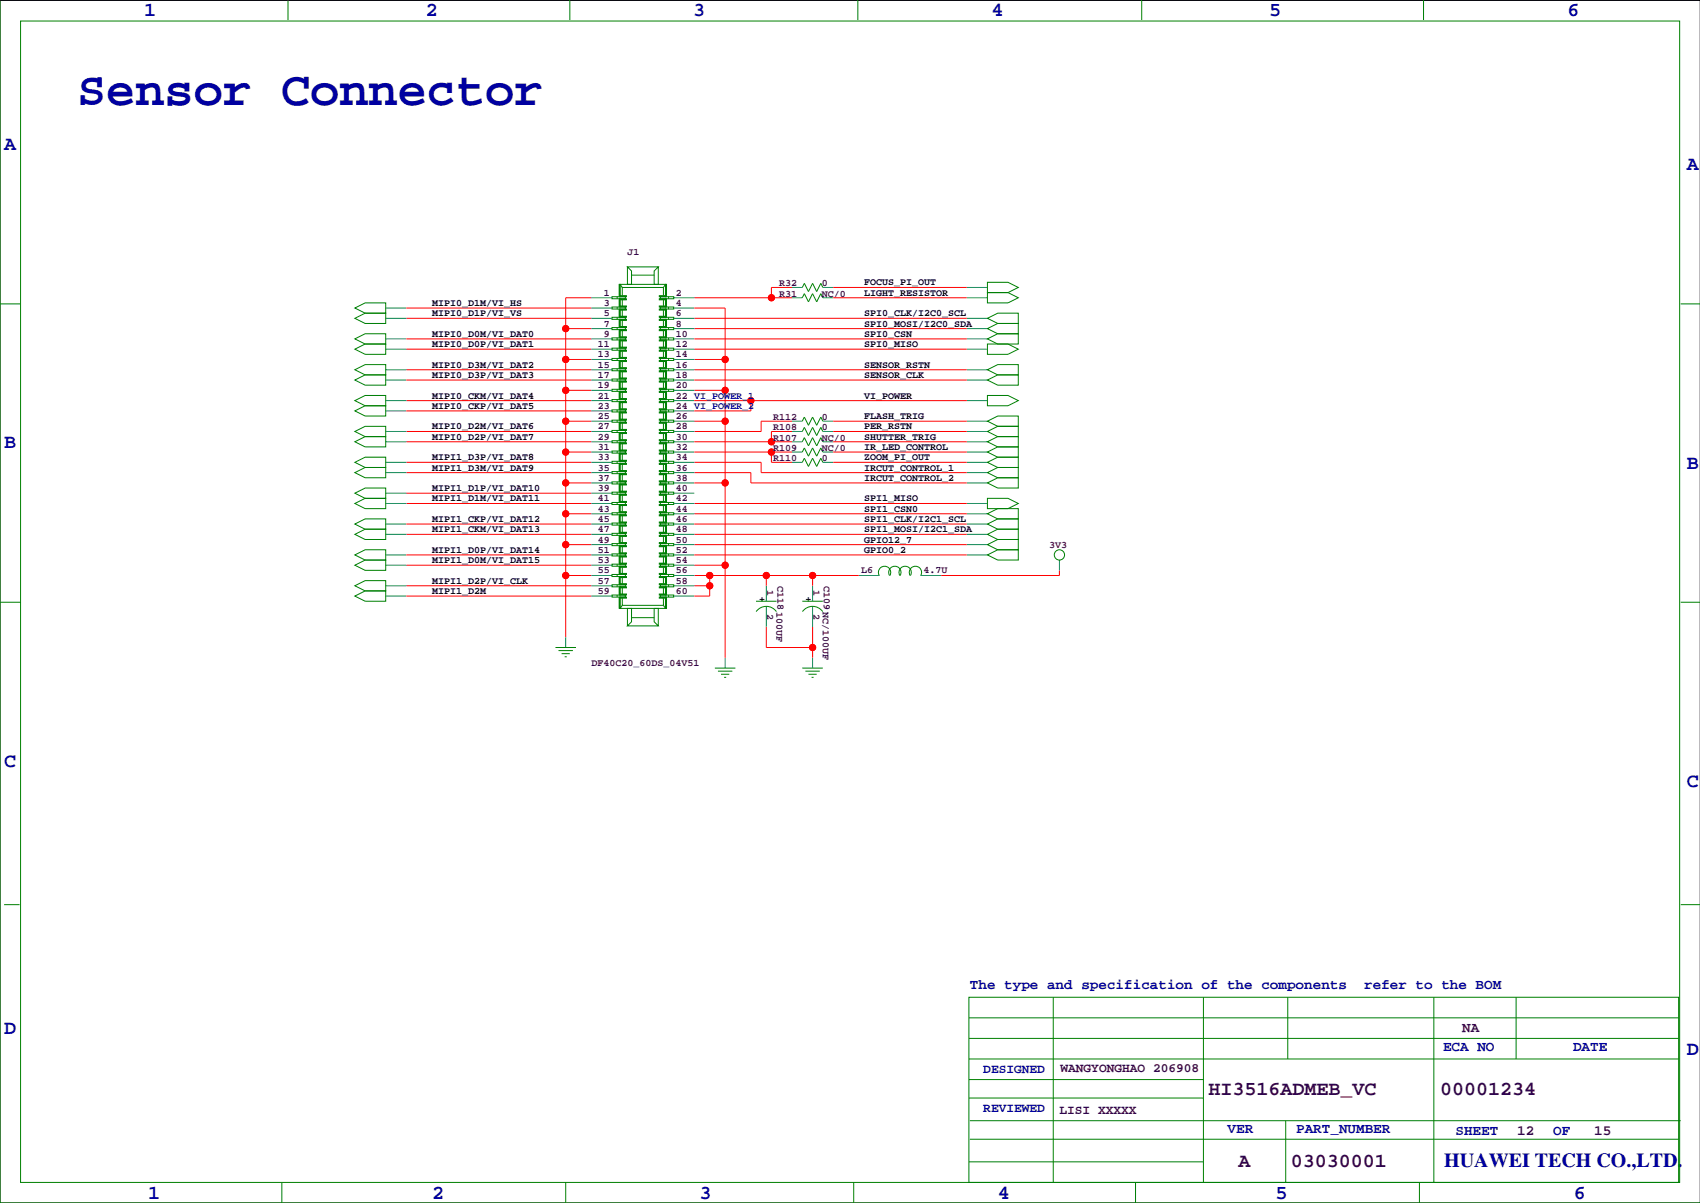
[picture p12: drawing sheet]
<svg xmlns="http://www.w3.org/2000/svg" width="420mm" height="297mm" viewBox="0 0 420 297" stroke-linecap="round" stroke-linejoin="round" font-family="sans-serif">
<path d="M419.9 .1h-419.9v296.9h419.9" fill="none" stroke="#000" stroke-width=".25"/>
<g fill="none" stroke="#f00" stroke-width=".25">
<path d="M100.3 78.6h45.7M100.3 76.1h45.7M146 73.5h-6.3v83.8M171.4 73.5h24.2M171.4 78.6h67.4M171.4 76.1h7.7v86.3M195.6 71h-5.1v2.5M205.7 73.5h33.1M205.7 71h33.1M100.3 91.3h45.7M100.3 83.7h45.7M100.3 86.2h45.7"/>
<path d="M100.3 93.8h45.7M100.3 98.9h45.7M139.7 81.1h6.3M139.7 96.4h6.3M139.7 88.8h6.3M171.4 81.1h67.4M171.4 91.3h67.4M171.4 83.7h67.4M171.4 86.2h67.4M171.4 93.8h67.4M171.4 96.4h7.7M171.4 88.8h7.7"/>
<path d="M171.4 98.9h67.4M185.4 98.9v2.6h-14M100.3 106.5h45.7M100.3 109.1h45.7M100.3 114.2h45.7M100.3 116.7h45.7M100.3 101.5h45.7M139.7 111.6h6.3M139.7 104h6.3M139.7 119.2h6.3M171.4 109.1h24.2M171.4 111.6h24.2"/>
<path d="M171.4 114.2h16.6v2.5h50.8M171.4 104h7.7M171.4 116.7h14v2.5h53.4M171.4 119.2h7.7M190.5 111.6v2.6h5.1M195.6 104h-7.6v2.5h-16.6M195.6 106.5h-5.1v2.6M205.7 106.5h33.1M205.7 109.1h33.1M205.7 111.6h33.1M205.7 104h33.1M205.7 114.2h33.1"/>
<path d="M100.3 124.3h45.7M100.3 137h45.7M100.3 131.9h45.7M100.3 129.4h45.7M100.3 139.6h45.7M100.3 121.8h45.7M139.7 134.5h6.3M139.7 126.9h6.3M171.4 134.5h67.4M171.4 124.3h67.4M171.4 126.9h67.4M171.4 137h67.4"/>
<path d="M171.4 131.9h67.4M171.4 129.4h67.4M171.4 139.6h7.7M100.3 147.2h45.7M100.3 144.6h45.7M139.7 142.1h6.3M171.4 142.1h40.7M171.4 144.6h3.9M175.3 142.1v5.1h-3.9M189.2 142.1v2.5M189.2 154.8v5.1h11.5M200.7 142.1v2.5"/>
<path d="M200.7 154.8v7.6M261.6 140.8v1.3h-29.2"/>
<circle cx="190.5" cy="73.5" r=".76"/>
<circle cx="139.7" cy="96.4" r=".76"/>
<circle cx="139.7" cy="88.8" r=".76"/>
<circle cx="139.7" cy="81.1" r=".76"/>
<circle cx="179.1" cy="96.4" r=".76"/>
<circle cx="179.1" cy="88.8" r=".76"/>
<circle cx="185.4" cy="98.9" r=".76"/>
<circle cx="139.7" cy="104" r=".76"/>
<circle cx="139.7" cy="111.6" r=".76"/>
<circle cx="139.7" cy="119.2" r=".76"/>
<circle cx="179.1" cy="104" r=".76"/>
<circle cx="179.1" cy="119.2" r=".76"/>
<circle cx="190.5" cy="109.1" r=".76"/>
<circle cx="190.5" cy="111.6" r=".76"/>
<circle cx="139.7" cy="126.9" r=".76"/>
<circle cx="139.7" cy="134.5" r=".76"/>
<circle cx="179.1" cy="139.6" r=".76"/>
<circle cx="139.7" cy="142.1" r=".76"/>
<circle cx="175.3" cy="144.6" r=".76"/>
<circle cx="175.3" cy="142.1" r=".76"/>
<circle cx="189.2" cy="142.1" r=".76"/>
<circle cx="200.7" cy="159.9" r=".76"/>
<circle cx="200.7" cy="142.1" r=".76"/>
</g>
<g fill="#f00" stroke="#f00" stroke-width=".25">
<circle cx="200.7" cy="159.9" r=".76"/>
<circle cx="189.2" cy="142.1" r=".76"/>
<circle cx="200.7" cy="142.1" r=".76"/>
<circle cx="175.3" cy="144.6" r=".76"/>
<circle cx="175.3" cy="142.1" r=".76"/>
<circle cx="179.1" cy="139.6" r=".76"/>
<circle cx="179.1" cy="119.2" r=".76"/>
<circle cx="179.1" cy="104" r=".76"/>
<circle cx="179.1" cy="96.4" r=".76"/>
<circle cx="179.1" cy="88.8" r=".76"/>
<circle cx="190.5" cy="73.5" r=".76"/>
<circle cx="190.5" cy="111.6" r=".76"/>
<circle cx="139.7" cy="142.1" r=".76"/>
<circle cx="139.7" cy="134.5" r=".76"/>
<circle cx="139.7" cy="126.9" r=".76"/>
<circle cx="139.7" cy="119.2" r=".76"/>
<circle cx="139.7" cy="111.6" r=".76"/>
<circle cx="139.7" cy="104" r=".76"/>
<circle cx="139.7" cy="96.4" r=".76"/>
<circle cx="139.7" cy="88.8" r=".76"/>
<circle cx="139.7" cy="81.1" r=".76"/>
<circle cx="190.5" cy="109.1" r=".76"/>
<circle cx="185.4" cy="98.9" r=".76"/>
</g>
<g fill="none" stroke="#008080" stroke-width=".25">
<path d="M95.2 78.6h5.1M95.2 76.1h5.1M146 78.6h5.1M146 76.1h5.1M146 73.5h5.1M166.4 78.6h5M166.4 76.1h5M166.4 73.5h5M195.6 73.5h2.5M195.6 71h2.5M203.2 73.5h2.5M203.2 71h2.5"/>
<path d="M238.8 78.6h5M238.8 73.5h5M238.8 71h5M95.2 98.9h5.1M95.2 93.8h5.1M95.2 91.3h5.1M95.2 83.7h5.1M95.2 86.2h5.1M146 98.9h5.1M146 93.8h5.1M146 91.3h5.1M146 83.7h5.1"/>
<path d="M146 86.2h5.1M146 81.1h5.1M146 88.8h5.1M146 96.4h5.1M166.4 98.9h5M166.4 93.8h5M166.4 91.3h5M166.4 83.7h5M166.4 86.2h5M166.4 81.1h5M166.4 88.8h5M166.4 96.4h5"/>
<path d="M238.8 98.9h5M238.8 93.8h5M238.8 91.3h5M238.8 83.7h5M238.8 86.2h5M238.8 81.1h5M95.2 114.2h5.1M95.2 109.1h5.1M95.2 106.5h5.1M95.2 101.5h5.1M95.2 116.7h5.1M146 114.2h5.1"/>
<path d="M146 109.1h5.1M146 106.5h5.1M146 101.5h5.1M146 116.7h5.1M146 111.6h5.1M146 119.2h5.1M146 104h5.1M166.4 114.2h5M166.4 109.1h5M166.4 106.5h5M166.4 101.5h5M166.4 116.7h5"/>
<path d="M166.4 111.6h5M166.4 119.2h5M166.4 104h5M195.6 114.2h2.5M195.6 109.1h2.5M195.6 106.5h2.5M195.6 111.6h2.5M195.6 104h2.5M203.2 114.2h2.5M203.2 109.1h2.5M203.2 106.5h2.5M203.2 111.6h2.5"/>
<path d="M203.2 104h2.5M238.8 114.2h5M238.8 109.1h5M238.8 106.5h5M238.8 116.7h5M238.8 111.6h5M238.8 119.2h5M238.8 104h5M95.2 137h5.1M95.2 131.9h5.1M95.2 129.4h5.1M95.2 124.3h5.1"/>
<path d="M95.2 121.8h5.1M95.2 139.6h5.1M146 137h5.1M146 134.5h5.1M146 126.9h5.1M146 131.9h5.1M146 129.4h5.1M146 124.3h5.1M146 121.8h5.1M146 139.6h5.1M166.4 137h5M166.4 134.5h5"/>
<path d="M166.4 126.9h5M166.4 131.9h5M166.4 129.4h5M166.4 124.3h5M166.4 121.8h5M166.4 139.6h5M238.8 137h5M238.8 134.5h5M238.8 126.9h5M238.8 131.9h5M238.8 129.4h5M238.8 124.3h5"/>
<path d="M261.6 138.3v2.5M95.2 147.2h5.1M95.2 144.6h5.1M139.7 157.3v2.6M146 147.2h5.1M146 144.6h5.1M146 142.1h5.1M166.4 147.2h5M166.4 144.6h5M166.4 142.1h5M189.2 144.6v3.8M189.2 149.7v5.1"/>
<path d="M200.7 144.6v3.8M200.7 149.7v5.1M212.1 142.1h5.1M227.3 142.1h5.1M179.1 162.4v2.6M200.7 162.4v2.6"/>
</g>
<g fill="none" stroke="#008000" stroke-width=".25">
<path d="M0 -.1v297.1h419.9M71.1 0v4.9M140.7 0v4.9M211.8 0v4.9M281.9 0v4.9M351.5 0v4.9M5.1 5.2h409.7v286.8h-409.7zM0 75h5.1M87.6 78.6l2.6-1.3h5v2.6h-5zM87.6 76.1l2.6-1.3h5v2.5h-5zM151.1 78.3h3.3v.6h-3.3zM151.1 75.8h3.3v.5h-3.3z"/>
<path d="M151.1 73.3h3.3v.5h-3.3zM152.4 73.3v.5M152.4 75.8v.5M152.4 78.3v.6M152.9 70.2h11.7M153.2 70.2l.5 .8M153.7 73v-2h10.1v2M153.7 74v1.6M153.7 76.6v1.5M153.7 79.1v1.5M154.9 65.9v4.3h1.1v-3.3l-1.1-1h7.7l-1.1 1v3.3h1.1v-4.3M156 67.9h5.5"/>
<path d="M163.1 78.3h3.3v.6h-3.3zM163.1 75.8h3.3v.5h-3.3zM163.1 73.3h3.3v.5h-3.3zM163.8 74v1.6M163.8 76.6v1.5M163.8 79.1v1.5M164.3 70.2l-.5 .8M165.1 73.3v.5M165.1 75.8v.5M165.1 78.3v.6M198.1 73.5l.5-1 1 2 1.1-2 1 2 1-2 .5 1M198.1 71l.5-1 1 2 1.1-2 1 2 1-2 .5 1"/>
<path d="M243.8 78.6l2.6-1.3h5.1v2.6h-5.1zM243.8 72.2h5.1l2.6 1.3-2.6 1.3h-5.1zM243.8 69.7h5.1l2.6 1.3-2.6 1.2h-5.1zM415 75h4.9M87.6 98.9l2.6-1.3h5v2.6h-5zM87.6 93.8l2.6-1.2h5v2.5h-5zM87.6 91.3l2.6-1.3h5v2.6h-5zM87.6 83.7l2.6-1.3h5v2.5h-5zM87.6 86.2l2.6-1.3h5v2.6h-5zM151.1 98.7h3.3v.5h-3.3zM151.1 96.1h3.3v.5h-3.3zM151.1 93.6h3.3v.5h-3.3z"/>
<path d="M151.1 91h3.3v.6h-3.3zM151.1 88.5h3.3v.5h-3.3zM151.1 86h3.3v.5h-3.3zM151.1 83.4h3.3v.5h-3.3zM151.1 80.9h3.3v.5h-3.3zM152.4 80.9v.5M152.4 83.4v.5M152.4 86v.5M152.4 88.5v.5M152.4 91v.6M152.4 93.6v.5M152.4 96.1v.5"/>
<path d="M152.4 98.7v.5M153.7 81.6v1.6M153.7 84.2v1.5M153.7 86.7v1.6M153.7 89.3v1.5M153.7 91.8v1.5M153.7 94.3v1.6M153.7 96.9v1.5M153.7 99.4v1.6M163.1 98.7h3.3v.5h-3.3zM163.1 96.1h3.3v.5h-3.3zM163.1 93.6h3.3v.5h-3.3z"/>
<path d="M163.1 91h3.3v.6h-3.3zM163.1 88.5h3.3v.5h-3.3zM163.1 86h3.3v.5h-3.3zM163.1 83.4h3.3v.5h-3.3zM163.1 80.9h3.3v.5h-3.3zM163.8 81.6v1.6M163.8 84.2v1.5M163.8 86.7v1.6M163.8 89.3v1.5M163.8 91.8v1.5M163.8 94.3v1.6M163.8 96.9v1.5"/>
<path d="M163.8 99.4v1.6M165.1 80.9v.5M165.1 83.4v.5M165.1 86v.5M165.1 88.5v.5M165.1 91v.6M165.1 93.6v.5M165.1 96.1v.5M165.1 98.7v.5M243.8 83.7l2.6-1.3h5.1v2.5h-5.1zM243.8 81.1l2.6-1.2h5.1v2.5h-5.1zM243.8 91.3l2.6-1.3h5.1v2.6h-5.1z"/>
<path d="M243.8 84.9h5.1l2.6 1.3-2.6 1.3h-5.1zM243.8 93.8l2.6-1.2h5.1v2.5h-5.1zM243.8 97.6h5.1l2.6 1.3-2.6 1.3h-5.1zM87.6 114.2l2.6-1.3h5v2.5h-5zM87.6 109.1l2.6-1.3h5v2.5h-5zM87.6 106.5l2.6-1.2h5v2.5h-5zM87.6 101.5l2.6-1.3h5v2.5h-5zM87.6 116.7l2.6-1.3h5v2.6h-5zM151.1 119h3.3v.5h-3.3zM151.1 116.4h3.3v.6h-3.3zM151.1 113.9h3.3v.5h-3.3zM151.1 111.4h3.3v.5h-3.3z"/>
<path d="M151.1 108.8h3.3v.5h-3.3zM151.1 106.3h3.3v.5h-3.3zM151.1 103.7h3.3v.6h-3.3zM151.1 101.2h3.3v.5h-3.3zM152.4 101.2v.5M152.4 103.7v.6M152.4 106.3v.5M152.4 108.8v.5M152.4 111.4v.5M152.4 113.9v.5M152.4 116.4v.6M152.4 119v.5"/>
<path d="M153.7 102v1.5M153.7 104.5v1.5M153.7 107v1.6M153.7 109.6v1.5M153.7 112.1v1.6M153.7 114.7v1.5M153.7 117.2v1.5M153.7 119.7v1.6M163.1 119h3.3v.5h-3.3zM163.1 116.4h3.3v.6h-3.3zM163.1 113.9h3.3v.5h-3.3zM163.1 111.4h3.3v.5h-3.3z"/>
<path d="M163.1 108.8h3.3v.5h-3.3zM163.1 106.3h3.3v.5h-3.3zM163.1 103.7h3.3v.6h-3.3zM163.1 101.2h3.3v.5h-3.3zM163.8 102v1.5M163.8 104.5v1.5M163.8 107v1.6M163.8 109.6v1.5M163.8 112.1v1.6M163.8 114.7v1.5M163.8 117.2v1.5M163.8 119.7v1.6"/>
<path d="M165.1 101.2v.5M165.1 103.7v.6M165.1 106.3v.5M165.1 108.8v.5M165.1 111.4v.5M165.1 113.9v.5M165.1 116.4v.6M165.1 119v.5M198.1 106.5l.5-1 1 2.1 1.1-2.1 1 2.1 1-2.1 .5 1M198.1 109.1l.5-1 1 2 1.1-2 1 2 1-2 .5 1M198.1 111.6l.5-1 1 2 1.1-2 1 2 1-2 .5 1M198.1 114.2l.5-1.1 1 2.1 1.1-2.1 1 2.1 1-2.1 .5 1.1"/>
<path d="M198.1 104l.5-1 1 2 1.1-2 1 2 1-2 .5 1M243.8 109.1l2.6-1.3h5.1v2.5h-5.1zM243.8 116.7l2.6-1.3h5.1v2.6h-5.1zM243.8 114.2l2.6-1.3h5.1v2.5h-5.1zM243.8 111.6l2.6-1.3h5.1v2.6h-5.1zM243.8 119.2l2.6-1.2h5.1v2.5h-5.1zM243.8 106.5l2.6-1.2h5.1v2.5h-5.1zM243.8 104l2.6-1.3h5.1v2.6h-5.1zM87.6 137l2.6-1.3h5v2.6h-5zM87.6 131.9l2.6-1.2h5v2.5h-5zM87.6 129.4l2.6-1.3h5v2.6h-5zM87.6 124.3l2.6-1.3h5v2.6h-5z"/>
<path d="M87.6 121.8l2.6-1.3h5v2.5h-5zM87.6 139.6l2.6-1.3h5v2.5h-5zM151.1 139.3h3.3v.5h-3.3zM151.1 136.8h3.3v.5h-3.3zM151.1 134.2h3.3v.5h-3.3zM151.1 131.7h3.3v.5h-3.3zM151.1 129.1h3.3v.6h-3.3zM151.1 126.6h3.3v.5h-3.3zM151.1 124.1h3.3v.5h-3.3zM151.1 121.5h3.3v.5h-3.3zM152.4 121.5v.5M152.4 124.1v.5"/>
<path d="M152.4 126.6v.5M152.4 129.1v.6M152.4 131.7v.5M152.4 134.2v.5M152.4 136.8v.5M152.4 139.3v.5M153.7 122.3v1.5M153.7 124.8v1.6M153.7 127.4v1.5M153.7 129.9v1.5M153.7 132.4v1.6M153.7 135v1.5"/>
<path d="M153.7 137.5v1.6M163.1 136.8h3.3v.5h-3.3zM163.1 134.2h3.3v.5h-3.3zM163.1 131.7h3.3v.5h-3.3zM163.1 129.1h3.3v.6h-3.3zM163.1 126.6h3.3v.5h-3.3zM163.1 124.1h3.3v.5h-3.3zM163.1 121.5h3.3v.5h-3.3zM163.1 139.3h3.3v.5h-3.3zM163.8 122.3v1.5M163.8 124.8v1.6M163.8 127.4v1.5"/>
<path d="M163.8 129.9v1.5M163.8 132.4v1.6M163.8 135v1.5M163.8 137.5v1.6M165.1 121.5v.5M165.1 124.1v.5M165.1 126.6v.5M165.1 129.1v.6M165.1 131.7v.5M165.1 134.2v.5M165.1 136.8v.5M165.1 139.3v.5"/>
<path d="M243.8 137l2.6-1.3h5.1v2.6h-5.1zM243.8 134.5l2.6-1.3h5.1v2.5h-5.1zM243.8 126.9l2.6-1.3h5.1v2.5h-5.1zM243.8 123h5.1l2.6 1.3-2.6 1.3h-5.1zM243.8 129.4l2.6-1.3h5.1v2.6h-5.1zM243.8 131.9l2.6-1.2h5.1v2.5h-5.1zM0 148.7h5.1M87.6 147.2l2.6-1.3h5v2.5h-5zM87.6 144.6l2.6-1.2h5v2.5h-5zM137.2 159.9h5M151.1 144.4h3.3v.5h-3.3zM151.1 141.8h3.3v.6h-3.3z"/>
<path d="M151.1 146.9h3.3v.5h-3.3zM152.4 141.8v.6M152.4 144.4v.5M152.4 146.9v.5M152.9 150.2h11.7M153.7 147.7v1.8h10.1v-1.8M153.7 140.1v1.5M153.7 142.6v1.5M153.7 145.1v1.6M153.7 149.5l-.5 .7M154.9 154.5v-4.3h1.1v3.3l-1.1 1h7.7l-1.1-1v-3.3h1.1v4.3M156 152.5h5.5"/>
<path d="M163.1 144.4h3.3v.5h-3.3zM163.1 141.8h3.3v.6h-3.3zM163.1 146.9h3.3v.5h-3.3zM163.8 140.1v1.5M163.8 142.6v1.5M163.8 145.1v1.6M163.8 149.5l.5 .7M165.1 141.8v.6M165.1 144.4v.5M165.1 146.9v.5M186.7 148.4h5.1M186.7 151a3 3 0 0 1 5 0"/>
<path d="M198.1 148.4h5.1M198.2 151a3 3 0 0 1 5 0M217.1 142.1a1.52 1.52 0 0 1 1.3-2.3 1.52 1.52 0 0 1 1.3 2.3M219.7 142.1a1.52 1.52 0 0 1 1.3-2.3 1.52 1.52 0 0 1 1.3 2.3M222.2 142.1a1.52 1.52 0 0 1 1.3-2.3 1.52 1.52 0 0 1 1.3 2.3M224.8 142.1a1.52 1.52 0 0 1 1.3-2.3 1.52 1.52 0 0 1 1.3 2.3M415 148.7h4.9M137.9 160.6h3.6M138.7 161.4h2M139.4 162.2h.6M176.5 165h5.1M177.3 165.7h3.5"/>
<path d="M178.1 166.5h2M178.8 167.2h.5M198.1 165h5.1M198.9 165.7h3.5M199.6 166.5h2.1M200.4 167.2h.5M1 223.4h3.8M415 223.4h4.9M239.3 246.2h175.2v45.8h-175.2zM239.3 251.3h175.2M239.3 256.4h175.2M260.1 246.2v45.8"/>
<path d="M297.2 246.2v45.8M318 246.2v15.3M354.1 246.2v45.8M374.4 246.2v15.3M239.3 266.6h57.9M239.3 261.5h175.2M239.3 271.1h57.9M239.5 276.7h175.5M317.5 276.7v15.3M69.6 292v5M139.7 292v5M210.8 292v5"/>
<path d="M239.3 286.9h57.9M239.5 281.3h175M280.4 292v5M350.5 292v5M383.5 287.4h.1"/>
<circle cx="261.6" cy="137" r="1.27"/>
</g>
<g fill="#008000" stroke="#008000" stroke-width=".25">
<path d="M164.3 144.9h.3v2h-.3z" fill-rule="evenodd"/>
<path d="M162.8 144.9h1.5v.2h-1.5z" fill-rule="evenodd"/>
<path d="M153.2 144.1h1.5v.3h-1.5z" fill-rule="evenodd"/>
<path d="M152.9 144.9h.3v2h-.3z" fill-rule="evenodd"/>
<path d="M153.2 144.9h1.5v.2h-1.5z" fill-rule="evenodd"/>
<path d="M164.3 142.4h.3v2h-.3z" fill-rule="evenodd"/>
<path d="M162.8 142.4h1.5v.2h-1.5z" fill-rule="evenodd"/>
<path d="M152.9 142.4h.3v2h-.3z" fill-rule="evenodd"/>
<path d="M153.2 142.4h1.5v.2h-1.5z" fill-rule="evenodd"/>
<path d="M162.8 141.6h1.5v.2h-1.5z" fill-rule="evenodd"/>
<path d="M153.2 141.6h1.5v.2h-1.5z" fill-rule="evenodd"/>
<path d="M162.8 139.1h1.5v.2h-1.5z" fill-rule="evenodd"/>
<path d="M164.3 139.8h.3v2h-.3z" fill-rule="evenodd"/>
<path d="M162.8 139.8h1.5v.3h-1.5z" fill-rule="evenodd"/>
<path d="M153.2 139.1h1.5v.2h-1.5z" fill-rule="evenodd"/>
<path d="M152.9 139.8h.3v2h-.3z" fill-rule="evenodd"/>
<path d="M153.2 139.8h1.5v.3h-1.5z" fill-rule="evenodd"/>
<path d="M162.8 136.5h1.5v.3h-1.5z" fill-rule="evenodd"/>
<path d="M164.3 137.3h.3v2h-.3z" fill-rule="evenodd"/>
<path d="M162.8 137.3h1.5v.2h-1.5z" fill-rule="evenodd"/>
<path d="M153.2 136.5h1.5v.3h-1.5z" fill-rule="evenodd"/>
<path d="M152.9 137.3h.3v2h-.3z" fill-rule="evenodd"/>
<path d="M153.2 137.3h1.5v.2h-1.5z" fill-rule="evenodd"/>
<path d="M162.8 134h1.5v.2h-1.5z" fill-rule="evenodd"/>
<path d="M164.3 134.7h.3v2.1h-.3z" fill-rule="evenodd"/>
<path d="M162.8 134.7h1.5v.3h-1.5z" fill-rule="evenodd"/>
<path d="M153.2 134h1.5v.2h-1.5z" fill-rule="evenodd"/>
<path d="M152.9 134.7h.3v2.1h-.3z" fill-rule="evenodd"/>
<path d="M153.2 134.7h1.5v.3h-1.5z" fill-rule="evenodd"/>
<path d="M162.8 146.7h1.5v.2h-1.5z" fill-rule="evenodd"/>
<path d="M162.8 147.4h1.5v.3h-1.5z" fill-rule="evenodd"/>
<path d="M162.8 131.4h1.5v.3h-1.5z" fill-rule="evenodd"/>
<path d="M164.3 132.2h.3v2h-.3z" fill-rule="evenodd"/>
<path d="M162.8 132.2h1.5v.2h-1.5z" fill-rule="evenodd"/>
<path d="M162.8 128.9h1.5v.2h-1.5z" fill-rule="evenodd"/>
<path d="M164.3 129.7h.3v2h-.3z" fill-rule="evenodd"/>
<path d="M162.8 129.7h1.5v.2h-1.5z" fill-rule="evenodd"/>
<path d="M162.8 126.4h1.5v.2h-1.5z" fill-rule="evenodd"/>
<path d="M164.3 127.1h.3v2h-.3z" fill-rule="evenodd"/>
<path d="M162.8 127.1h1.5v.3h-1.5z" fill-rule="evenodd"/>
<path d="M162.8 123.8h1.5v.3h-1.5z" fill-rule="evenodd"/>
<path d="M164.3 124.6h.3v2h-.3z" fill-rule="evenodd"/>
<path d="M162.8 124.6h1.5v.2h-1.5z" fill-rule="evenodd"/>
<path d="M162.8 121.3h1.5v.2h-1.5z" fill-rule="evenodd"/>
<path d="M164.3 122h.3v2.1h-.3z" fill-rule="evenodd"/>
<path d="M162.8 122h1.5v.3h-1.5z" fill-rule="evenodd"/>
<path d="M162.8 118.7h1.5v.3h-1.5z" fill-rule="evenodd"/>
<path d="M164.3 119.5h.3v2h-.3z" fill-rule="evenodd"/>
<path d="M162.8 119.5h1.5v.2h-1.5z" fill-rule="evenodd"/>
<path d="M162.8 116.2h1.5v.2h-1.5z" fill-rule="evenodd"/>
<path d="M164.3 117h.3v2h-.3z" fill-rule="evenodd"/>
<path d="M162.8 117h1.5v.2h-1.5z" fill-rule="evenodd"/>
<path d="M162.8 113.7h1.5v.2h-1.5z" fill-rule="evenodd"/>
<path d="M164.3 114.4h.3v2h-.3z" fill-rule="evenodd"/>
<path d="M162.8 114.4h1.5v.3h-1.5z" fill-rule="evenodd"/>
<path d="M162.8 111.1h1.5v.3h-1.5z" fill-rule="evenodd"/>
<path d="M164.3 111.9h.3v2h-.3z" fill-rule="evenodd"/>
<path d="M162.8 111.9h1.5v.2h-1.5z" fill-rule="evenodd"/>
<path d="M162.8 108.6h1.5v.2h-1.5z" fill-rule="evenodd"/>
<path d="M164.3 109.3h.3v2.1h-.3z" fill-rule="evenodd"/>
<path d="M162.8 109.3h1.5v.3h-1.5z" fill-rule="evenodd"/>
<path d="M162.8 106h1.5v.3h-1.5z" fill-rule="evenodd"/>
<path d="M164.3 106.8h.3v2h-.3z" fill-rule="evenodd"/>
<path d="M162.8 106.8h1.5v.2h-1.5z" fill-rule="evenodd"/>
<path d="M162.8 103.5h1.5v.2h-1.5z" fill-rule="evenodd"/>
<path d="M164.3 104.3h.3v2h-.3z" fill-rule="evenodd"/>
<path d="M162.8 104.3h1.5v.2h-1.5z" fill-rule="evenodd"/>
<path d="M162.8 101h1.5v.2h-1.5z" fill-rule="evenodd"/>
<path d="M164.3 101.7h.3v2h-.3z" fill-rule="evenodd"/>
<path d="M162.8 101.7h1.5v.3h-1.5z" fill-rule="evenodd"/>
<path d="M162.8 98.4h1.5v.3h-1.5z" fill-rule="evenodd"/>
<path d="M164.3 99.2h.3v2h-.3z" fill-rule="evenodd"/>
<path d="M162.8 99.2h1.5v.2h-1.5z" fill-rule="evenodd"/>
<path d="M162.8 95.9h1.5v.2h-1.5z" fill-rule="evenodd"/>
<path d="M164.3 96.6h.3v2.1h-.3z" fill-rule="evenodd"/>
<path d="M162.8 96.6h1.5v.3h-1.5z" fill-rule="evenodd"/>
<path d="M162.8 93.3h1.5v.3h-1.5z" fill-rule="evenodd"/>
<path d="M164.3 94.1h.3v2h-.3z" fill-rule="evenodd"/>
<path d="M162.8 94.1h1.5v.2h-1.5z" fill-rule="evenodd"/>
<path d="M162.8 90.8h1.5v.2h-1.5z" fill-rule="evenodd"/>
<path d="M164.3 91.6h.3v2h-.3z" fill-rule="evenodd"/>
<path d="M162.8 91.6h1.5v.2h-1.5z" fill-rule="evenodd"/>
<path d="M162.8 88.3h1.5v.2h-1.5z" fill-rule="evenodd"/>
<path d="M164.3 89h.3v2h-.3z" fill-rule="evenodd"/>
<path d="M162.8 89h1.5v.3h-1.5z" fill-rule="evenodd"/>
<path d="M162.8 85.7h1.5v.3h-1.5z" fill-rule="evenodd"/>
<path d="M164.3 86.5h.3v2h-.3z" fill-rule="evenodd"/>
<path d="M162.8 86.5h1.5v.2h-1.5z" fill-rule="evenodd"/>
<path d="M162.8 83.2h1.5v.2h-1.5z" fill-rule="evenodd"/>
<path d="M164.3 83.9h.3v2.1h-.3z" fill-rule="evenodd"/>
<path d="M162.8 83.9h1.5v.3h-1.5z" fill-rule="evenodd"/>
<path d="M162.8 80.6h1.5v.3h-1.5z" fill-rule="evenodd"/>
<path d="M164.3 81.4h.3v2h-.3z" fill-rule="evenodd"/>
<path d="M162.8 81.4h1.5v.2h-1.5z" fill-rule="evenodd"/>
<path d="M162.8 78.1h1.5v.2h-1.5z" fill-rule="evenodd"/>
<path d="M164.3 78.9h.3v2h-.3z" fill-rule="evenodd"/>
<path d="M162.8 78.9h1.5v.2h-1.5z" fill-rule="evenodd"/>
<path d="M162.8 75.6h1.5v.2h-1.5z" fill-rule="evenodd"/>
<path d="M164.3 76.3h.3v2h-.3z" fill-rule="evenodd"/>
<path d="M162.8 76.3h1.5v.3h-1.5z" fill-rule="evenodd"/>
<path d="M162.8 73h1.5v.3h-1.5z" fill-rule="evenodd"/>
<path d="M164.3 73.8h.3v2h-.3z" fill-rule="evenodd"/>
<path d="M162.8 73.8h1.5v.2h-1.5z" fill-rule="evenodd"/>
<path d="M153.2 146.7h1.5v.2h-1.5z" fill-rule="evenodd"/>
<path d="M153.2 147.4h1.5v.3h-1.5z" fill-rule="evenodd"/>
<path d="M153.2 131.4h1.5v.3h-1.5z" fill-rule="evenodd"/>
<path d="M152.9 132.2h.3v2h-.3z" fill-rule="evenodd"/>
<path d="M153.2 132.2h1.5v.2h-1.5z" fill-rule="evenodd"/>
<path d="M153.2 128.9h1.5v.2h-1.5z" fill-rule="evenodd"/>
<path d="M152.9 129.7h.3v2h-.3z" fill-rule="evenodd"/>
<path d="M153.2 129.7h1.5v.2h-1.5z" fill-rule="evenodd"/>
<path d="M153.2 126.4h1.5v.2h-1.5z" fill-rule="evenodd"/>
<path d="M152.9 127.1h.3v2h-.3z" fill-rule="evenodd"/>
<path d="M153.2 127.1h1.5v.3h-1.5z" fill-rule="evenodd"/>
<path d="M153.2 123.8h1.5v.3h-1.5z" fill-rule="evenodd"/>
<path d="M152.9 124.6h.3v2h-.3z" fill-rule="evenodd"/>
<path d="M153.2 124.6h1.5v.2h-1.5z" fill-rule="evenodd"/>
<path d="M153.2 121.3h1.5v.2h-1.5z" fill-rule="evenodd"/>
<path d="M152.9 122h.3v2.1h-.3z" fill-rule="evenodd"/>
<path d="M153.2 122h1.5v.3h-1.5z" fill-rule="evenodd"/>
<path d="M153.2 118.7h1.5v.3h-1.5z" fill-rule="evenodd"/>
<path d="M152.9 119.5h.3v2h-.3z" fill-rule="evenodd"/>
<path d="M153.2 119.5h1.5v.2h-1.5z" fill-rule="evenodd"/>
<path d="M153.2 116.2h1.5v.2h-1.5z" fill-rule="evenodd"/>
<path d="M152.9 117h.3v2h-.3z" fill-rule="evenodd"/>
<path d="M153.2 117h1.5v.2h-1.5z" fill-rule="evenodd"/>
<path d="M153.2 113.7h1.5v.2h-1.5z" fill-rule="evenodd"/>
<path d="M152.9 114.4h.3v2h-.3z" fill-rule="evenodd"/>
<path d="M153.2 114.4h1.5v.3h-1.5z" fill-rule="evenodd"/>
<path d="M153.2 111.1h1.5v.3h-1.5z" fill-rule="evenodd"/>
<path d="M152.9 111.9h.3v2h-.3z" fill-rule="evenodd"/>
<path d="M153.2 111.9h1.5v.2h-1.5z" fill-rule="evenodd"/>
<path d="M153.2 108.6h1.5v.2h-1.5z" fill-rule="evenodd"/>
<path d="M152.9 109.3h.3v2.1h-.3z" fill-rule="evenodd"/>
<path d="M153.2 109.3h1.5v.3h-1.5z" fill-rule="evenodd"/>
<path d="M153.2 106h1.5v.3h-1.5z" fill-rule="evenodd"/>
<path d="M152.9 106.8h.3v2h-.3z" fill-rule="evenodd"/>
<path d="M153.2 106.8h1.5v.2h-1.5z" fill-rule="evenodd"/>
<path d="M153.2 103.5h1.5v.2h-1.5z" fill-rule="evenodd"/>
<path d="M152.9 104.3h.3v2h-.3z" fill-rule="evenodd"/>
<path d="M153.2 104.3h1.5v.2h-1.5z" fill-rule="evenodd"/>
<path d="M153.2 101h1.5v.2h-1.5z" fill-rule="evenodd"/>
<path d="M152.9 101.7h.3v2h-.3z" fill-rule="evenodd"/>
<path d="M153.2 101.7h1.5v.3h-1.5z" fill-rule="evenodd"/>
<path d="M153.2 98.4h1.5v.3h-1.5z" fill-rule="evenodd"/>
<path d="M152.9 99.2h.3v2h-.3z" fill-rule="evenodd"/>
<path d="M153.2 99.2h1.5v.2h-1.5z" fill-rule="evenodd"/>
<path d="M153.2 95.9h1.5v.2h-1.5z" fill-rule="evenodd"/>
<path d="M152.9 96.6h.3v2.1h-.3z" fill-rule="evenodd"/>
<path d="M153.2 96.6h1.5v.3h-1.5z" fill-rule="evenodd"/>
<path d="M153.2 93.3h1.5v.3h-1.5z" fill-rule="evenodd"/>
<path d="M152.9 94.1h.3v2h-.3z" fill-rule="evenodd"/>
<path d="M153.2 94.1h1.5v.2h-1.5z" fill-rule="evenodd"/>
<path d="M153.2 90.8h1.5v.2h-1.5z" fill-rule="evenodd"/>
<path d="M152.9 91.6h.3v2h-.3z" fill-rule="evenodd"/>
<path d="M153.2 91.6h1.5v.2h-1.5z" fill-rule="evenodd"/>
<path d="M153.2 88.3h1.5v.2h-1.5z" fill-rule="evenodd"/>
<path d="M152.9 89h.3v2h-.3z" fill-rule="evenodd"/>
<path d="M153.2 89h1.5v.3h-1.5z" fill-rule="evenodd"/>
<path d="M153.2 85.7h1.5v.3h-1.5z" fill-rule="evenodd"/>
<path d="M152.9 86.5h.3v2h-.3z" fill-rule="evenodd"/>
<path d="M153.2 86.5h1.5v.2h-1.5z" fill-rule="evenodd"/>
<path d="M153.2 83.2h1.5v.2h-1.5z" fill-rule="evenodd"/>
<path d="M152.9 83.9h.3v2.1h-.3z" fill-rule="evenodd"/>
<path d="M153.2 83.9h1.5v.3h-1.5z" fill-rule="evenodd"/>
<path d="M153.2 80.6h1.5v.3h-1.5z" fill-rule="evenodd"/>
<path d="M152.9 81.4h.3v2h-.3z" fill-rule="evenodd"/>
<path d="M153.2 81.4h1.5v.2h-1.5z" fill-rule="evenodd"/>
<path d="M153.2 78.1h1.5v.2h-1.5z" fill-rule="evenodd"/>
<path d="M152.9 78.9h.3v2h-.3z" fill-rule="evenodd"/>
<path d="M153.2 78.9h1.5v.2h-1.5z" fill-rule="evenodd"/>
<path d="M153.2 75.6h1.5v.2h-1.5z" fill-rule="evenodd"/>
<path d="M152.9 76.3h.3v2h-.3z" fill-rule="evenodd"/>
<path d="M153.2 76.3h1.5v.3h-1.5z" fill-rule="evenodd"/>
<path d="M153.2 73h1.5v.3h-1.5z" fill-rule="evenodd"/>
<path d="M152.9 73.8h.3v2h-.3z" fill-rule="evenodd"/>
<path d="M153.2 73.8h1.5v.2h-1.5z" fill-rule="evenodd"/>
<path d="M152.9 70.2h.3v3.1h-.3z" fill-rule="evenodd"/>
<path d="M164.3 70.2h.3v3.1h-.3z" fill-rule="evenodd"/>
<path d="M152.9 147.4h.3v2.8h-.3z" fill-rule="evenodd"/>
<path d="M164.3 147.4h.3v2.8h-.3z" fill-rule="evenodd"/>
<path d="M162.8 144.1h1.5v.3h-1.5z" fill-rule="evenodd"/>
</g>
<text font-size="12" fill="#0000a0" x="19" y="25.9">Sensor Connector</text>
<g font-size="4.9" fill="#0000a0">
<text x="35.6" y="3.9">1</text>
<text x="105.2" y="3.9">2</text>
<text x="171.2" y="3.9">3</text>
<text x="244.9" y="3.9">4</text>
<text x="313.4" y="3.9">5</text>
<text x="387.1" y="3.9">6</text>
<text x="1" y="36.9">A</text>
<text x="416.6" y="42">A</text>
<text x="1" y="110.6">B</text>
<text x="416.6" y="115.7">B</text>
<text x="1" y="189.3">C</text>
<text x="416.6" y="194.4">C</text>
<text x="1" y="255.4">D</text>
<text x="416.6" y="260.5">D</text>
<text x="356.6" y="288">HUAWEI TECH CO.,LTD.</text>
<text x="36.6" y="296">1</text>
<text x="106.7" y="296">2</text>
<text x="172.7" y="296">3</text>
<text x="246.4" y="296">4</text>
<text x="315" y="296">5</text>
<text x="388.6" y="296">6</text>
</g>
<g font-size="4.9" fill="#400040">
<text x="298.5" y="270.5">HI3516ADMEB_VC</text>
<text x="355.6" y="270.5">00001234</text>
<text x="305.9" y="288.3">A</text>
<text x="318.8" y="288.3">03030001</text>
</g>
<g font-size="3.5" fill="#0000a0">
<text x="239.5" y="244.2">The type and specification of the components</text>
<text x="336.9" y="244.2">refer to the BOM</text>
<text x="356.4" y="259.4">ECA NO</text>
<text x="388.5" y="259.4">DATE</text>
<text x="303.1" y="279.7">VER</text>
<text x="320.1" y="279.7">PART_NUMBER</text>
<text x="359.4" y="280.3">SHEET</text>
<text x="383.5" y="280.3">OF</text>
</g>
<g font-size="3.5" fill="#400040">
<text x="361.1" y="254.9">NA</text>
<text x="374.6" y="280.3">12</text>
<text x="393.7" y="280.3">15</text>
</g>
<g font-size="3.2" fill="#0000a0">
<text x="242.8" y="264.9">DESIGNED</text>
<text x="242.8" y="274.5">REVIEWED</text>
</g>
<g font-size="3.2" fill="#400040">
<text x="261.9" y="264.7">WANGYONGHAO 206908</text>
<text x="261.6" y="275.1">LISI XXXXX</text>
</g>
<g font-size="2.5" fill="#400040">
<text x="154.9" y="62.9">J1</text>
<text x="192.4" y="70.7">R32</text>
<text x="202.9" y="70.7">0</text>
<text x="149.1" y="73">1</text>
<text x="149.1" y="75.6">3</text>
<text x="166.9" y="73">2</text>
<text x="166.9" y="75.6">4</text>
<text x="192.4" y="73.3">R31</text>
<text x="202.9" y="73.3">NC/0</text>
<text x="149.1" y="78.1">5</text>
<text x="149.1" y="80.6">7</text>
<text x="149.1" y="83.2">9</text>
<text x="166.9" y="83.2">10</text>
<text x="166.9" y="80.6">8</text>
<text x="166.9" y="78.1">6</text>
<text x="147.7" y="85.7">11</text>
<text x="147.7" y="88.3">13</text>
<text x="166.9" y="88.3">14</text>
<text x="166.9" y="85.7">12</text>
<text x="147.7" y="90.8">15</text>
<text x="147.7" y="93.3">17</text>
<text x="147.7" y="95.9">19</text>
<text x="166.9" y="95.9">20</text>
<text x="166.9" y="93.3">18</text>
<text x="166.9" y="90.8">16</text>
<text x="147.7" y="98.4">21</text>
<text x="147.7" y="101">23</text>
<text x="166.9" y="101">24 VI_POWER_2</text>
<text x="166.9" y="98.4">22 VI_POWER_1</text>
<text x="147.7" y="103.5">25</text>
<text x="147.7" y="106">27</text>
<text x="166.9" y="106">28</text>
<text x="166.9" y="103.5">26</text>
<text x="190.9" y="103.7">R112</text>
<text x="190.9" y="106.3">R108</text>
<text x="202.9" y="103.7">0</text>
<text x="202.9" y="106.3">0</text>
<text x="147.7" y="108.6">29</text>
<text x="147.7" y="111.1">31</text>
<text x="147.7" y="113.7">33</text>
<text x="166.9" y="113.7">34</text>
<text x="166.9" y="111.1">32</text>
<text x="166.9" y="108.6">30</text>
<text x="190.9" y="113.9">R110</text>
<text x="190.9" y="111.4">R109</text>
<text x="190.9" y="108.8">R107</text>
<text x="202.9" y="113.9">0</text>
<text x="202.9" y="111.4">NC/0</text>
<text x="202.9" y="108.8">NC/0</text>
<text x="147.7" y="116.2">35</text>
<text x="147.7" y="118.7">37</text>
<text x="166.9" y="118.7">38</text>
<text x="166.9" y="116.2">36</text>
<text x="147.7" y="121.3">39</text>
<text x="147.7" y="123.8">41</text>
<text x="166.9" y="123.8">42</text>
<text x="166.9" y="121.3">40</text>
<text x="147.7" y="126.4">43</text>
<text x="147.7" y="128.9">45</text>
<text x="147.7" y="131.4">47</text>
<text x="166.9" y="131.4">48</text>
<text x="166.9" y="128.9">46</text>
<text x="166.9" y="126.4">44</text>
<text x="147.7" y="134">49</text>
<text x="147.7" y="136.5">51</text>
<text x="166.9" y="136.5">52</text>
<text x="166.9" y="134">50</text>
<text x="259.1" y="135.2">3V3</text>
<text x="147.7" y="139.1">53</text>
<text x="147.7" y="141.6">55</text>
<text x="166.9" y="141.6">56</text>
<text x="166.9" y="139.1">54</text>
<text x="212.7" y="141.6">L6</text>
<text x="228.1" y="141.6">4.7U</text>
<text x="147.7" y="144.1">57</text>
<text x="147.7" y="146.7">59</text>
<text x="166.9" y="146.7">60</text>
<text x="166.9" y="144.1">58</text>
<text x="189.5" y="145.7" transform="rotate(90 189.5 145.7)">1</text>
<text x="192" y="144.6" transform="rotate(90 192 144.6)">C118</text>
<text x="200.9" y="145.7" transform="rotate(90 200.9 145.7)">1</text>
<text x="203.4" y="144.6" transform="rotate(90 203.4 144.6)">C109 NC/100UF</text>
<text x="189.5" y="151.5" transform="rotate(90 189.5 151.5)">2</text>
<text x="191.7" y="151" transform="rotate(90 191.7 151)">100UF</text>
<text x="200.9" y="151.5" transform="rotate(90 200.9 151.5)">2</text>
<text x="146" y="164.5">DF40C20_60DS_04V51</text>
</g>
<g font-size="2.5">
<text x="213.4" y="70.5">FOCUS_PI_OUT</text>
<text x="106.7" y="75.6">MIPI0_D1M/VI_HS</text>
<text x="213.4" y="73">LIGHT_RESISTOR</text>
<text x="106.7" y="83.2">MIPI0_D0M/VI_DAT0</text>
<text x="106.7" y="78.1">MIPI0_D1P/VI_VS</text>
<text x="213.4" y="83.2">SPI0_CSN</text>
<text x="213.4" y="80.6">SPI0_MOSI/I2C0_SDA</text>
<text x="213.4" y="78.1">SPI0_CLK/I2C0_SCL</text>
<text x="106.7" y="85.7">MIPI0_D0P/VI_DAT1</text>
<text x="213.4" y="85.7">SPI0_MISO</text>
<text x="106.7" y="93.3">MIPI0_D3P/VI_DAT3</text>
<text x="106.7" y="90.8">MIPI0_D3M/VI_DAT2</text>
<text x="213.4" y="93.3">SENSOR_CLK</text>
<text x="213.4" y="90.8">SENSOR_RSTN</text>
<text x="106.7" y="101">MIPI0_CKP/VI_DAT5</text>
<text x="106.7" y="98.4">MIPI0_CKM/VI_DAT4</text>
<text x="213.4" y="98.4">VI_POWER</text>
<text x="106.7" y="106">MIPI0_D2M/VI_DAT6</text>
<text x="213.4" y="103.5">FLASH_TRIG</text>
<text x="213.4" y="106">PER_RSTN</text>
<text x="106.7" y="113.7">MIPI1_D3P/VI_DAT8</text>
<text x="106.7" y="108.6">MIPI0_D2P/VI_DAT7</text>
<text x="213.4" y="113.7">ZOOM_PI_OUT</text>
<text x="213.4" y="111.1">IR_LED_CONTROL</text>
<text x="213.4" y="108.6">SHUTTER_TRIG</text>
<text x="106.7" y="116.2">MIPI1_D3M/VI_DAT9</text>
<text x="213.4" y="118.7">IRCUT_CONTROL_2</text>
<text x="213.4" y="116.2">IRCUT_CONTROL_1</text>
<text x="106.7" y="123.8">MIPI1_D1M/VI_DAT11</text>
<text x="106.7" y="121.3">MIPI1_D1P/VI_DAT10</text>
<text x="213.4" y="123.8">SPI1_MISO</text>
<text x="106.7" y="131.4">MIPI1_CKM/VI_DAT13</text>
<text x="106.7" y="128.9">MIPI1_CKP/VI_DAT12</text>
<text x="213.4" y="128.9">SPI1_CLK/I2C1_SCL</text>
<text x="213.4" y="131.4">SPI1_MOSI/I2C1_SDA</text>
<text x="213.4" y="126.4">SPI1_CSN0</text>
<text x="106.7" y="136.5">MIPI1_D0P/VI_DAT14</text>
<text x="213.4" y="136.5">GPIO0_2</text>
<text x="213.4" y="134">GPIO12_7</text>
<text x="106.7" y="139.1">MIPI1_D0M/VI_DAT15</text>
<text x="106.7" y="146.7">MIPI1_D2M</text>
<text x="106.7" y="144.1">MIPI1_D2P/VI_CLK</text>
<text x="187.5" y="148.7">+</text>
<text x="198.9" y="148.7">+</text>
</g>
</svg>
